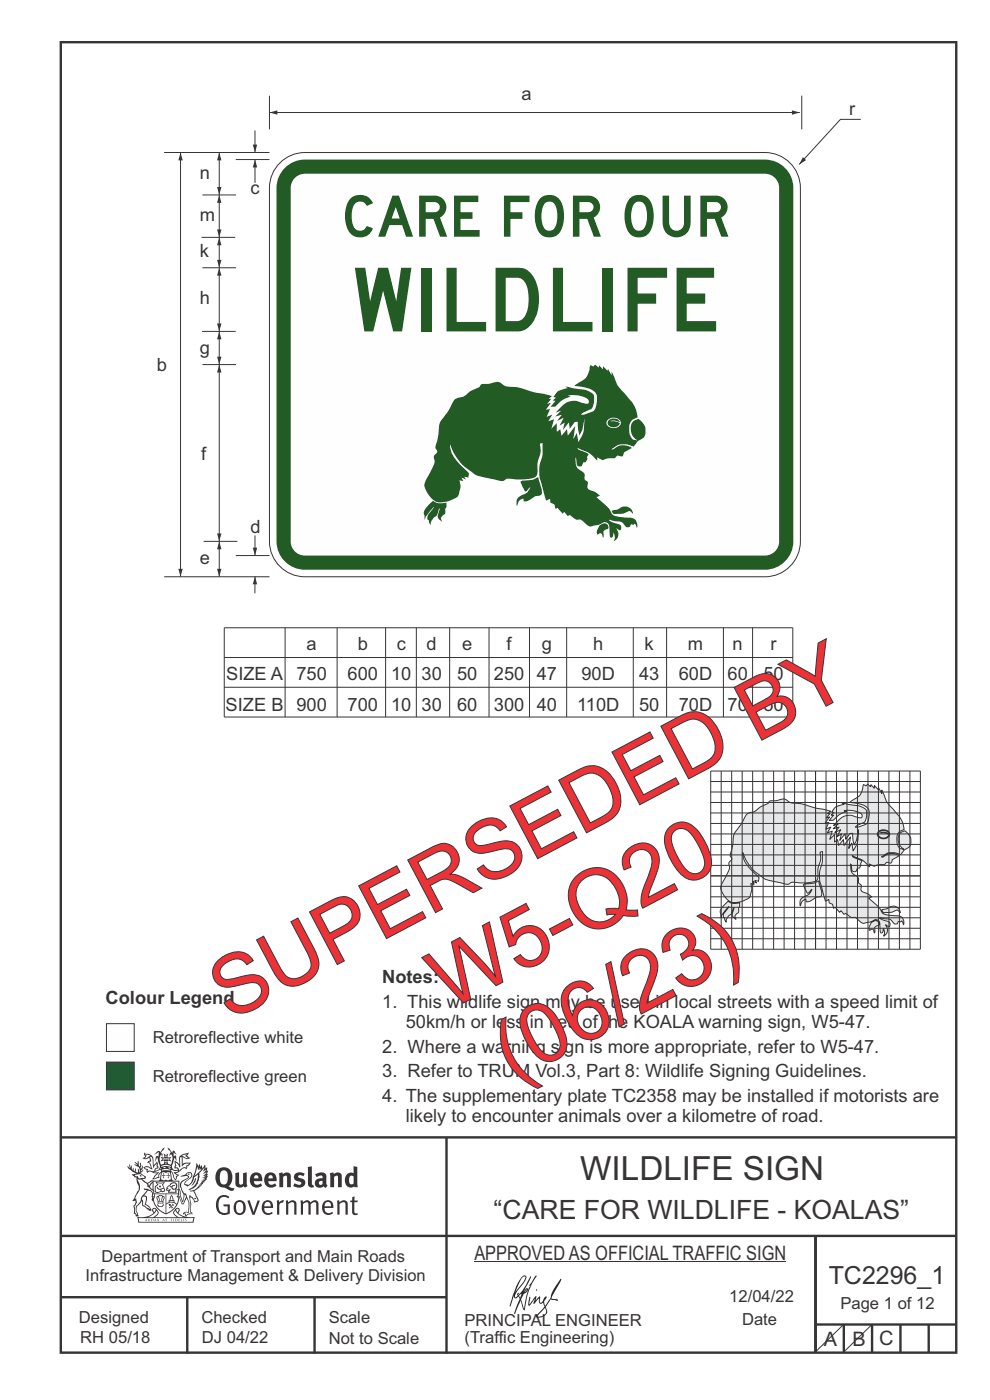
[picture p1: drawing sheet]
<svg xmlns="http://www.w3.org/2000/svg" width="210mm" height="297mm" viewBox="0 0 210 297" stroke-linecap="round" stroke-linejoin="round" font-family="sans-serif">
<g fill="none" stroke="#373435" stroke-width=".51">
<path d="M12.9 9h189.9v278h-189.9zM12.7 241.3h190M94.7 241.4v45.8M12.7 275.2h82M12.7 262.2h190.1M39.7 275.2v12M66.7 275.2v12M173 262.1v24.9M173 281h30M179 281v6M185 281v6M191 281v6"/>
<path d="M197 281v6"/>
</g>
<path d="M100.6 267.7h66.2" fill="none" stroke="#373435" stroke-width=".21"/>
<g fill="#373435">
<path d="M47 248.4a2.55 2.55 0 0 0 0 2.7l.3 .2a.81 .81 0 0 0 1-1v-.5a1.04 1.04 0 0 0-1.1-1.5zM46.3 248.1a1.82 1.82 0 0 1 2.1-.2 1.82 1.82 0 0 1 .9 1.8 2.29 2.29 0 0 1-.8 2l.7 .3h.5l-.2 .6a2.87 2.87 0 0 1-2-.7 2.12 2.12 0 0 1-1.7-3.1z" fill-rule="evenodd"/>
<path d="M49.9 248.9l.8-.2v2a.46 .46 0 0 0 .3 .6 .46 .46 0 0 0 .6-.3v-2.1l.7-.2v2.4l.2 .5-.5 .3-.3-.3a1.02 1.02 0 0 1-1.2 .3 1.02 1.02 0 0 1-.6-1.1z" fill-rule="evenodd"/>
<path d="M54 249.5l-.1 .5h.9a.49 .49 0 0 0-.2-.6 .49 .49 0 0 0-.6 .1zM53.4 249.1a1.34 1.34 0 0 1 1.6-.2 1.34 1.34 0 0 1 .6 1.5v.2h-1.7a.77 .77 0 0 0 .5 .8 .77 .77 0 0 0 .9-.4l.3 .5a1.59 1.59 0 0 1-2 .2 1.59 1.59 0 0 1-.5-2.1z" fill-rule="evenodd"/>
<path d="M57 249.5l-.1 .5h1a.49 .49 0 0 0-.2-.6 .49 .49 0 0 0-.7 .1zM56.4 249.1a1.34 1.34 0 0 1 1.6-.2 1.34 1.34 0 0 1 .7 1.5v.2h-1.8a.77 .77 0 0 0 .5 .8 .77 .77 0 0 0 .9-.4l.4 .5a1.59 1.59 0 0 1-2.1 .2 1.59 1.59 0 0 1-.5-2.1z" fill-rule="evenodd"/>
<path d="M59.2 248.9l.7-.2 .1 .4a.95 .95 0 0 1 1-.3 .95 .95 0 0 1 .7 .8v2.3h-.8v-2.3a.46 .46 0 0 0-.8 .1v2.2h-.8z" fill-rule="evenodd"/>
<path d="M62.6 249.1a1.75 1.75 0 0 1 2-.1l-.2 .5-.6-.2a.43 .43 0 0 0-.6 .3l.4 .3a1.04 1.04 0 0 1 1.2 1.1 1.04 1.04 0 0 1-1.4 1l-1.2-.4 .3-.6 1 .4 .4-.4a.88 .88 0 0 0-1-.5l-.4-.2-.1-.4z" fill-rule="evenodd"/>
<path d="M65.3 247.6l.8-.2 .1 3.8 .3 .2 .1 .4a.88 .88 0 0 1-1 0 .88 .88 0 0 1-.3-1z" fill-rule="evenodd"/>
<path d="M67.8 250.6a.43 .43 0 0 0-.1 .7 .43 .43 0 0 0 .7-.1v-.7zM66.8 249.1a1.7 1.7 0 0 1 2.4 .1v1.9l.3 .4-.4 .5-.5-.4a1.03 1.03 0 0 1-1.7-.1 1.03 1.03 0 0 1 .8-1.5h.7v-.4a.8 .8 0 0 0-1.2 .1z" fill-rule="evenodd"/>
<path d="M70 248.9l.7-.2 .1 .4a.95 .95 0 0 1 1-.3 .95 .95 0 0 1 .7 .8v2.3h-.8v-2.3a.46 .46 0 0 0-.8 .1v2.2h-.8z" fill-rule="evenodd"/>
<path d="M74.3 249.5a1.48 1.48 0 0 0 0 1.7h.5l.2-.1v-1.5l-.3-.2zM75 247.4l.8 .1 .1 4.4h-.7l-.1-.2a1.26 1.26 0 0 1-1.4 0 1.26 1.26 0 0 1-.5-1.3 1.29 1.29 0 0 1 .4-1.4 1.29 1.29 0 0 1 1.4-.1z" fill-rule="evenodd"/>
<path d="M46.4 253.9a1.72 1.72 0 0 1 2.3 0l-.3 .3a1.24 1.24 0 0 0-1.4-.2 1.24 1.24 0 0 0-.6 1.4 1.49 1.49 0 0 0 1.2 1.9l.7-.1v-1.3h-.8l-.1-.4h1.3v1.9a1.93 1.93 0 0 1-2.2 0 1.93 1.93 0 0 1-.7-2.2l.2-.8z" fill-rule="evenodd"/>
<path d="M50.4 255.1a1.65 1.65 0 0 0 .2 2.2 .99 .99 0 0 0 1-1.4 .78 .78 0 0 0-.4-.8 .78 .78 0 0 0-.8 0zM50 254.9a1.33 1.33 0 0 1 1.6-.1 1.33 1.33 0 0 1 .5 1.4 1.31 1.31 0 0 1-1.3 1.6 1.31 1.31 0 0 1-1.2-1.6v-.6z" fill-rule="evenodd"/>
<path d="M52.5 254.7l.4-.1 .9 2.6 .8-2.5h.5l-1.1 3h-.5z" fill-rule="evenodd"/>
<path d="M56.3 255.2l-.2 .7h1.3a.7 .7 0 0 0-.3-.8 .7 .7 0 0 0-.8 .1zM55.9 255a1.22 1.22 0 0 1 1.5-.2 1.22 1.22 0 0 1 .5 1.5h-1.8a.93 .93 0 0 0 .5 1 .93 .93 0 0 0 1.1-.2l.2 .3a1.43 1.43 0 0 1-1.8 .1 1.43 1.43 0 0 1-.6-1.7z" fill-rule="evenodd"/>
<path d="M58.7 254.7l.4-.1 .1 .5 .4-.4 .6-.1-.2 .5a.66 .66 0 0 0-.8 .7v1.9h-.4z" fill-rule="evenodd"/>
<path d="M60.6 254.7l.4-.1 .1 .5a.94 .94 0 0 1 1-.5 .94 .94 0 0 1 .8 .8v2.3h-.5l-.1-2.5a.81 .81 0 0 0-1.2 .3v2.2h-.4z" fill-rule="evenodd"/>
<path d="M63.7 254.7l.5-.1 .1 .5 .4-.3a.78 .78 0 0 1 1.1 .3 .9 .9 0 0 1 1-.5 .9 .9 0 0 1 .8 .8v2.3h-.5l-.1-2.5a.67 .67 0 0 0-1.1 .3v2.2h-.5v-2.4l-.4-.3-.7 .4v2.3h-.5z" fill-rule="evenodd"/>
<path d="M69 255.2l-.1 .7h1.3a.7 .7 0 0 0-.3-.8 .7 .7 0 0 0-.9 .1zM68.7 255a1.22 1.22 0 0 1 1.5-.2 1.22 1.22 0 0 1 .5 1.5h-1.8a.93 .93 0 0 0 .4 1 .93 .93 0 0 0 1.2-.2l.1 .3a1.44 1.44 0 0 1-1.7 .1 1.44 1.44 0 0 1-.6-1.7z" fill-rule="evenodd"/>
<path d="M71.4 254.7l.5-.1 .1 .5a.94 .94 0 0 1 1-.5 .94 .94 0 0 1 .8 .8v2.3h-.5l-.1-2.5a.81 .81 0 0 0-1.2 .3v2.2h-.4z" fill-rule="evenodd"/>
<path d="M74.7 253.9l.5-.1v.9h.7l-.1 .3h-.6v2.2l.1 .2h.5l.1 .3a.75 .75 0 0 1-1.2-.6v-2.1h-.4v-.3h.4z" fill-rule="evenodd"/>
<path d="M30.8 244.9l1.1 .3-.9 .5h-.4l.6-.5zM31.8 245.4h.2a2.44 2.44 0 0 1 .4 1.9l.1 .5 .7-1-.1 .6 .3 .3a.57 .57 0 0 0-.6 .7l-1-.1-.5 .2 .2-.5-.8-.3 .7-.1 .9 .5 .1-.1-.6-1.3-.2-.2h.5zM30.7 244.4l-.1 .5 .2 .4-.6 .4a1.04 1.04 0 0 0 1.4-.1l.2 .6-.3 .1-.2 .4a.94 .94 0 0 1 .8 1.1l-.2-.1a1.16 1.16 0 0 0-1.5-.1l.3 .4 .4 .2 .1 .5 .2 .1 .1-.2a.94 .94 0 0 1 1.1 .2l.8 .1-1.2 1.2a1.13 1.13 0 0 0 1.2-.2l.4-.1-.1-.4 .5-.8a.83 .83 0 0 0-.6 1.1l-.3-.1-.7 .4 1.1-1.4-.5 .1-.5-.1 1.3-.5-.1-.1-.9 .4v-.3l.2-.2 .3 .1 .1-.3-.2-.4v-.6l-.1-.4-.7 1v-.7a1.42 1.42 0 0 0-1.6-1.8z" fill-rule="evenodd"/>
<path d="M38.5 245.2l.5-.2 .7-.1-.6 .3 .8 .5h-.3zM38.3 245.5l.2-.1 .1 2a1.69 1.69 0 0 1 1.6-.6l-.8 .5 .1 .5a1.1 1.1 0 0 0-1.5 .6l-.1-.5-.2-.2h-.5l.3-.4-.3-.7a1.42 1.42 0 0 1 .8 1.1l.2-.1zM37.1 246.2l.1 1-.2 .3 .1 .4h.5l.1 .2a.96 .96 0 0 1-1.1-.1l-.1 .1a1.06 1.06 0 0 0 1.3 .2v.1a.72 .72 0 0 1-1 .2l.3 .5 .6 .2-.4 .2-.1 .6-.2-.3-.4-1.1-.4-.4 .4 .9a1.54 1.54 0 0 0 .7 1.2l.2-.3a.58 .58 0 0 1 .4-.8l.2-.1h-.3l-.5-.3 .9-.5a.93 .93 0 0 1 1.2-.5v.2l.2-.2 .1-.5a.99 .99 0 0 0 .7-.8l-1.3 .1-.3 .2-.1-1.4 .9 .4 .9-.3h-.4l-.5-.4 .4-.7-.6 .2a1.46 1.46 0 0 0-1.4 2.1v.4l-.2-.4z" fill-rule="evenodd"/>
<path d="M35.6 248.9l.2 .1-.1 .3 .4 .1h-.4v.6l-.1-.6h-.3l.3-.1z" fill-rule="evenodd"/>
<path d="M34.6 248.9l.2 .1v.3l.3 .1h-.3l-.1 .6v-.6h-.4l.4-.1z" fill-rule="evenodd"/>
<path d="M34.3 248.8a.57 .57 0 0 1 .9 .2 .57 .57 0 0 1 .9-.2l.2 1.4h-.2a.57 .57 0 0 1-.9 0 .69 .69 0 0 1-1.1 0zM34.2 248.1l-.3 2.1-.2 .4h3l-.2-.4-.3-2.1h-.2v.2l-.8-.1-.8 .1v-.2z" fill-rule="evenodd"/>
<path d="M34.2 252.4a.3 .3 0 0 0 .6 0 .3 .3 0 0 0-.6 0zM33.3 250.9l.3 .3-.3 .4a.79 .79 0 0 0 0 1.3l.8-.2-.1-.3a.55 .55 0 0 1-.7-.6l.1-.1 .2 .3 .3 .2 .8-.2-.4-.7 .4-.4-.7 .2zM33 250.7l1.1 .2 .9-.2-.4 .6 .4 1.2a.56 .56 0 0 1-.8 .3l-.2 .1a.73 .73 0 0 1-.9 .1 .73 .73 0 0 1-.3-1v-.4l.6-.4z" fill-rule="evenodd"/>
<path d="M35.6 251.8l.7-.4a.58 .58 0 0 1 1-.1 .58 .58 0 0 1-.4 .9l-.3-.3a.43 .43 0 0 1 .6-.4 .57 .57 0 0 0-.8 .2l-.2-.1-.3 .1 .4 .2a.55 .55 0 0 0 .9 .4v.5h-1.3l.3-.4-.1-.1-.6 .1 .2-.3-.2-.1zM35.4 251.8l-.1 .2a.39 .39 0 0 0 .2 .6h.3l-.2 .4h1.9l-.1-.8a.86 .86 0 0 0-.1-1.3 .86 .86 0 0 0-1.3 .4z" fill-rule="evenodd"/>
<path d="M36 254.8h.8v.2h-.8zM36.4 253.8l.2 .8h-.4zM36.4 253.5l-.3 .5-.1 .6h-.2v.4l-.7 .4 .2 .1a1.48 1.48 0 0 1 2.1 .2l.2-.1-.6-.5v-.5h-.2l-.1-.6z" fill-rule="evenodd"/>
<path d="M35.8 255.4l.4 .1 .1 .3 .3-.2-.2-.2a.38 .38 0 0 1 .5 .5l-.2-.2-.3 .2 .3 .2-.3 .3-.1-.4-.4 .4-.1-.2 .4-.3-.1-.1-.2 .1z" fill-rule="evenodd"/>
<path d="M34.5 254h.2v.2l-.2 .6h-.2zM33.6 255.3h.9v.2a.55 .55 0 0 1-.8 .4v-.2l-.2-.1zM33.4 254h.2l.2 .8h-.2zM33.6 255l.8-.1 .1 .2h-.8zM33.8 253.7h.5l-.2 1.1h-.1zM33.3 253.8l-.1 .3 .3 1.1a.48 .48 0 0 0-.1 .6 .48 .48 0 0 0 .5 .2h.5a.49 .49 0 0 0 .2-.8l.3-1.1-.1-.3a1.42 1.42 0 0 0-1.5 0z" fill-rule="evenodd"/>
<path d="M33.7 251.5l.4 .1 .1 .3h-.3z" fill-rule="evenodd"/>
<path d="M41.3 250.1l.3-.2-.2 .8-.6 .8h-.2l.5-.7z" fill-rule="evenodd"/>
<path d="M39.7 249l.3-.2 .5 .2a.88 .88 0 0 1-.6 1.1 1.22 1.22 0 0 0-.8 1.3l.5 .2a.72 .72 0 0 0 .9-.4l.5-.8 .2-.6 .8-.6v.2a2.85 2.85 0 0 1-2 2.9l.1 .1a2.13 2.13 0 0 0 1.9-1.5v-.3a2.01 2.01 0 0 0 .3-1.7l1.1-1.3-.4 1 .7-.5-.7 1 .8-.4-.8 .8 .7-.2-.9 .6 .8-.1-.8 .4h.7l-.8 .3 .3 .2h-.4l.2 .3h-.4l.2 .3h-.4l.1 .2h-.1a2.16 2.16 0 0 1-2 1.1l.1 .2 .4-.1a.76 .76 0 0 1 .7 .8l.5 1.2-.6 .2a1.45 1.45 0 0 0-1.1-1.3l.2 1.8-.1 1.8 .4 .3a1.07 1.07 0 0 0-1.2 .4v-.3l-.5-.2a.87 .87 0 0 1 1.1-.1v-.7a4.4 4.4 0 0 0-.6-3.1l-.1-.3h-.2a2.16 2.16 0 0 1-.7-2.2l.3-.4 1.2-.7a.55 .55 0 0 0-.4-.8zM37.8 252.4a.76 .76 0 0 1 .3 1.1l.6 1.6 .4-1.7 .2 .1a.61 .61 0 0 1-.1 .9l-.3 .8-.2 .1-.7-1.6-.3 .1a1.18 1.18 0 0 0 .1-1.4zM41.8 247.5l.2 .7 .3-.5v.6l.4-.5a1.9 1.9 0 0 1-1.2 1.4l-.3 .3zM38.2 249.6l1.4-.2 .2 .2v.3l-.5 .2a1.26 1.26 0 0 0-.9 1.9l.2 .7a1.84 1.84 0 0 1 .1 2.1l-.4-1.4a.96 .96 0 0 0-.4-1.2l-.4 .2a.78 .78 0 0 1 0 1.3l.1 .3h.4l.4 1.1a.38 .38 0 0 0 .2 .4 .38 .38 0 0 0 .4-.1l.6-1.2a2.94 2.94 0 0 1 .4 2.5l-.1 .4h-.8l-.3 .4v.2l.4-.1 .1 .4 .2 .1a1.02 1.02 0 0 1 1.3-.5v-.4l-.3-.1 .1-1.8-.3-1.3h.1a1.14 1.14 0 0 1 .8 1 .63 .63 0 0 0 .8-.2 .63 .63 0 0 0-.2-.9l-.6-1.2 .9-.6 .2-.4h.3l-.1-.2h.4l-.1-.3h.3l-.1-.3 .5-.1-.2-.2 .6-.4v-.2h-.2l.4-.5h-.3l.3-.5-.4 .1 .4-.5v-.3l-.3 .2 .2-.7-.1-.2-.4 .3v-.8l-.6 .8-.2-.8-.2 .5-.3-.7-.1 .6-.5-.8-.1 1.4-.6 1.8a1.81 1.81 0 0 1-1 1.5l-.6-.2a1.75 1.75 0 0 1 1.1-1.2 .75 .75 0 0 0 .1-1.3 .75 .75 0 0 0-1.2 .4z" fill-rule="evenodd"/>
<path d="M41.2 254.1h.3l.2 .2-.4 .1z" fill-rule="evenodd"/>
<path d="M29.4 258.4h11.6l-.1 .8h-11.4zM31.3 258.2l.5-.1a2.48 2.48 0 0 0 1.4-1.3l.3 .5-.5 .6-.5 .3zM32.5 256.6l.3-.2 .2 .1-.3 .7zM37.2 256.8a2.65 2.65 0 0 0 1.8 1.4h-1.1l-.5-.3-.5-.6zM37.4 256.5l.2-.1 .3 .2-.3 .6zM29.2 258.2l.1 1.2h11.8l.2-1.1-.2-.1a4.1 4.1 0 0 1-3.3-.9l.3-.4-.1-.6a1.06 1.06 0 0 0-1.3 1l.2 .4 .6 .5h-4.7l.3-.1a.84 .84 0 0 0 .6-.8 .84 .84 0 0 0-.5-.8l-.3-.2h-.5l-.1 .6 .3 .4a4.2 4.2 0 0 1-3.4 .9z" fill-rule="evenodd"/>
<path d="M31 258.7l.1 .2h-.2zM31 258.5l-.3 .6 .4-.2 .2 .2z" fill-rule="evenodd"/>
<path d="M31.3 258.6h.3v.4a.25 .25 0 0 0 .2-.1 .25 .25 0 0 0-.1-.3h.1a.29 .29 0 0 1 0 .4 .29 .29 0 0 1-.4 0 .29 .29 0 0 1 0-.4z" fill-rule="evenodd"/>
<path d="M32.2 258.6a.22 .22 0 0 1 .3 .2 .22 .22 0 0 1-.3 .2zM32 258.6l.1 .4a.33 .33 0 0 0 .4 0 .33 .33 0 0 0 0-.4 .33 .33 0 0 0-.5 0z" fill-rule="evenodd"/>
<path d="M32.9 258.7l.1 .2h-.2zM32.9 258.5l-.2 .6 .3-.2 .2 .2z" fill-rule="evenodd"/>
<path d="M33.3 258.6h.2l.1 .1 .2-.1-.2 .2 .2 .3-.3-.3-.1 .3h-.1l.2-.3z" fill-rule="evenodd"/>
<path d="M34.7 258.7l.1 .2h-.2zM34.7 258.5l-.3 .6 .4-.2 .2 .2z" fill-rule="evenodd"/>
<path d="M35 258.5h.5l-.2 .1v.5h-.2l.1-.5z" fill-rule="evenodd"/>
<path d="M36.2 258.6l.3-.1-.1 .1v.2h.1h-.1v.3h-.2z" fill-rule="evenodd"/>
<path d="M36.7 258.6h.2v.5h-.2z" fill-rule="evenodd"/>
<path d="M37.3 258.6a.22 .22 0 0 1 .3 .2 .22 .22 0 0 1-.3 .2zM37.1 258.6v.4a.33 .33 0 0 0 .5 0 .33 .33 0 0 0 0-.4 .33 .33 0 0 0-.5 0z" fill-rule="evenodd"/>
<path d="M37.8 258.6l.4-.1-.2 .1v.2h.1h-.1v.2l.2 .1h-.4z" fill-rule="evenodd"/>
<path d="M38.4 258.6h.2l-.1 .4 .2 .1h-.3z" fill-rule="evenodd"/>
<path d="M38.9 258.6h.2v.5h-.2z" fill-rule="evenodd"/>
<path d="M39.3 258.6h.2h-.1l.2 .3-.2 .2-.1-.1v-.1l.2 .1z" fill-rule="evenodd"/>
<path d="M34.2 247.4a1.51 1.51 0 0 1 2 .2 2.67 2.67 0 0 0-2.1 0zM35.7 247.6l.4 .1 .1 .3-.4-.1zM34.6 247.6h.5l.1 .2h-.4zM34 247.8l.3 .2h-.3zM34.9 246.9l.3-.2 .3 .2zM34.9 245.6l.2 .1v.3h-.2zM35 245.1l.2 .2 .2-.2-.1 .3h-.2zM35.1 246.3h.2l.1 .4-.2-.2-.2 .2zM35.3 245.7l.2-.1v.4h-.2zM34.4 245.7h.3l.1 .3-.4 .1 .2-.2zM35.7 245.7h.3l-.2 .2 .2 .2-.4-.1zM32.7 244.9l1-.5-.1 1-.2-.2-.3 .2-.3 1.1 .5-1 .3 .9a1.84 1.84 0 0 1 .2 1.7l.4 .1a2.48 2.48 0 0 1 2.2 0l.2-.2-.2-.7 .7-1.8 .4 .7-.2-1-.2-.1-.2 .3v-.9l.6 .4-.6-.8-.3 .1-.1 .4-.5-.9-.5-.3 .2 .5 .6 .5-.5 .8 .4-.4a2.06 2.06 0 0 1 0 2.3l-.5-.2-.2-.6 .1-.1 .8 .2-.4-.5 .4-.5-.7 .2-.2-.2 .2-.7-.5 .4-.5-.4 .2 .7-.2 .2-.7-.2 .4 .5-.4 .5 .8-.2 .1 .1-.2 .6-.5 .2a2.02 2.02 0 0 1 0-2.2l.3 .5-.1-.7-.3-.1 .8-1.2-.4 .3-.5 .8-.2-.3a.8 .8 0 0 0-.8 .5z" fill-rule="evenodd"/>
<path d="M29.2 250.1l.3 .1a.61 .61 0 0 1 .8 .4l.3 .2a.8 .8 0 0 1 .6 1l.4 .1 .5 .5a1 1 0 0 1 .5 1.1l-.1 .7v-.5h-.1a.96 .96 0 0 0-.8-1.3l-.2-.2h-.7l-.1-.1-.1 .1 .1 .3h.6l-1.2 1.3-.2 1-.4 .6a1.33 1.33 0 0 0-.5 1.8l.2 .5a1.26 1.26 0 0 1-.5-1.5l-.1-.3a1.56 1.56 0 0 0 .4-1.7l-.3 .2 .2-.5a3.2 3.2 0 0 0 .7-3zM30.4 253.9h.4a2.06 2.06 0 0 1-.1 1.6l.7 .5 .4 .4-.6-.1-.8-.6-.1-.9a.51 .51 0 0 1 .1-.9zM28.6 249.3a1.52 1.52 0 0 1 2.1 .5l-1.1 .2-.2-.1-.1-.4h-.5zM27.5 247v.8l-.3-.4h-.1a3.1 3.1 0 0 0 1.9 1.6l-1 .1 .5 .6 .5 .1 .1 1.1a1.84 1.84 0 0 1-.3 2.5l-.4 .9-.3 .4 .2 .1 .4-.1 .1 .4-.2 .5-.3 .2 .1 1.7h.2l.3 .5 .1 .1 .4-.1-.1-.5a1.3 1.3 0 0 1-.1-1.7l.9-1 .1 1.1 .6 .2 .5 .5 .1-.1 .2 .3h.5a1.85 1.85 0 0 0-1.2-1.4l.1-.3a1.39 1.39 0 0 0 0-1.4l-.5-.1 .5-.5a.66 .66 0 0 1 .9-.4 .66 .66 0 0 1 .3 .9l-.1 .4 .2-.1v.2l-.1 .3 .2 .5 .1-.3a2.24 2.24 0 0 0 .1-2.2 .73 .73 0 0 1-.7-.7 .73 .73 0 0 1 .6-.7v-.2a.94 .94 0 0 0-.9 .8 .48 .48 0 0 1-.1-.6 .48 .48 0 0 1 .5-.2l.5-.3a.51 .51 0 0 0-.8 .2l-.5 .2-1-.8h.6l.2-.5-1.2-.7 .5-.5v-.3l-.5 .4 .1-.2a.69 .69 0 0 0 .2-1v.4l-.2 .3v-1.1l-.3-.2 .1 .6-.1 .2-.4-1.3v.7l-.6-.4 .5 .7-.6-.2 .3 .3a1 1 0 0 1 .7 1.4l-.2-.8v.9l-.5-.2v-.8l-.2 .7-.2-.1-.1-.6-.2 .4-.2-.2 .1-.7-.2 .5z" fill-rule="evenodd"/>
<path d="M29.6 249.4l.2-.1 .3 .2z" fill-rule="evenodd"/>
<path d="M32.4 250.5h5.6v2l-.2-.1v-1.7h-5.2v2.5h5.2v-.8l.1 .2-.1 1.1v-.3h-2.5v4a4.1 4.1 0 0 0 2.6-3.6l.1-.1a4 4 0 0 1-2.8 3.9 4.2 4.2 0 0 1-2.8-4.7l.1 1.2 .1-.1a3.8 3.8 0 0 0 2.5 3.4v-4h-2.5l-.2-.9z" fill-rule="evenodd"/>
<circle cx="40" cy="249.1" r=".17"/>
</g>
<g fill="#252726">
<path d="M111.6 273.7l.2-.2-.5 .7zM110.4 274.5l.3 .1-.3 .7-.3-.4zM110.9 270.9l.5-.1a9.3 9.3 0 0 1-2 3.2l-.1 .2 1-2.5zM110.6 271a14.7 14.7 0 0 0-2.2 4.9l-.3 1.2 .1 .1 .8-2.4a.42 .42 0 0 0 .2 .7 .42 .42 0 0 0 .6-.3l.2-.2 .2 .6-1.1 3.1h.2l1.1-2.8 .6 1.9 .2 .2 .2-.5a13.5 13.5 0 0 1 2-6.2l.5-.5-.2-.2-1.6 2.1 .4-.1a14.9 14.9 0 0 0-1.3 5.1l-.4-1.2a1.39 1.39 0 0 1 .2-1.8l.1-.2a.92 .92 0 0 0 .8-1.2 .75 .75 0 0 0-.7 .7l-.2 .2 1.6-3.4h-.1l-.4 .7a10.5 10.5 0 0 1-2.2 3.2l.2-.4a.32 .32 0 0 0-.4 .2 .32 .32 0 0 0 .1 .4l-.5 .4a3.2 3.2 0 0 1 1.1-2.3l.5-.6a2.49 2.49 0 0 0 .7-1.6l-.3-.2z" fill-rule="evenodd"/>
<path d="M115.6 277.5a1.15 1.15 0 0 1 .1 1.3 1.15 1.15 0 0 1-1.2 .5h-.5zM112.3 275.1l-.3 1.7 .3 .2 1.2-1.5-.3 1.1 1.1-1.2a.94 .94 0 0 0 .4 1.2l.5-.3 .3 .9-1.2 1.3a.98 .98 0 0 0-.5 1 1.9 1.9 0 0 0 2.3-1.3l-.1-.3a1.02 1.02 0 0 1 .3-1.4l.5-.9 1.5 .3-.2-.5v.3l-1.1-.2v-.2l2-3.6 .1-.3-.1-.1-1.8 2.7a6.6 6.6 0 0 1-1.5 3l-.2-.2a1.01 1.01 0 0 1 .4-1.4l.1-.2-.3-.2-.3 .5-.2 .5-.5 .4-.2-.4 .1-.9-.2-.1-.8 .9 .2-.9h-.1l-1.4 1.7 .2-1.4v-.1z" fill-rule="evenodd"/>
<path d="M113.7 273.5l.3 .3h-.3z" fill-rule="evenodd"/>
</g>
<path d="M22.6 217.2h5.9v5.9h-5.9z" fill-rule="evenodd" fill="#fefefe" stroke="#373435" stroke-width=".21"/>
<path d="M22.6 225.3h5.9v5.9h-5.9z" fill-rule="evenodd" fill="#215b33" stroke="#373435" stroke-width=".21"/>
<g fill="none" stroke="#373435" stroke-width=".21">
<path d="M47.6 133.2h120.6v18.9h-120.6zM47.6 139.5h120.6M60.5 133.2v18.9M71.5 133.2v18.9M81.8 133.2v18.9M88.3 133.2v18.9M95.4 133.2v18.9M103.7 133.2v18.9M112.3 133.2v18.9M120.2 133.2v18.9M134.3 133.2v18.9M141.4 133.2v18.9"/>
<path d="M153.5 133.2v18.9M159.6 133.2v18.9M47.6 145.8h120.6"/>
</g>
<path d="M186.5 176.5l.6-.3 .8 .1 .5 .2 .1 .4-1-.4-.7 .1 1.2 .2 .5 .2v.2l-.6 .5h-1l-.6-.5zM186.4 176.4l-.3 .4v.4l.3 .4 .5 .3 1.1-.1 .7-.6-.1-.6-.6-.5h-.9zM158.4 172.8l.6-.4 1.1-.3 1.5-1.1a2.05 2.05 0 0 0 1.5-.7 .61 .61 0 0 1 .8-.4l2.5-.4 1.4 .8 2.2 .2 2.9 .9 3.3 .7-.7 .5h.5l-.8 .9 .8-.2-1 1.3 .8-.1-.6 1.4 1-.4-.7 1.2 1-.4-.5 1.8 1-1v1.5l.7-.5 .2 1.2 1-1.2 .1 1.2 1.4-1.7-.4 2.4 .7-1.2 .3 1.7 .9-1.9 .2-2.6-.4 2.3-.5 1-.3-2.5h-.6l-.9 1.2-.2-1.1-1.1 1.4 .4-1.4-1 .6 .8-1.5-1.2 .6 .9-1.1-1.3 .3 1.1-1.1-1 .4 1.4-1.4 .9-.6 1.3-.1 2.2 .5 .2-.2v-.5l-.4-.4-1.1-.3-2-.2-.3 .1 .6 .2-1.6 .6-1.2 1.2h-.9l.9-1.1h-.5l.6-.5-.5-.1 .9-1.2 1.8-.5-.5-.2 3.8 .6 1.3 .8 .1 1.7-.5 .9-1.4 .7-.4 .4h.6l1.6-.6 .4-.6 .2-1 .1-1.1-.2-.6-1.2-.9-2.7-.5 2.1-1.5 .6-1.3 .2-1 .5 .3 .4-.4 .6 .6v-.4l.7 .7 .1-.6 .8 .9 .1-.3 .6 1.1v-.7l1.1 2.5 2.6 3 .6 1.1 .5 1.8-.9 .4-.4 .4a2.55 2.55 0 0 0 .6 3.3h.6l-.9-.9-.3-1.3 .2-.8 .5-.6a.87 .87 0 0 1 1.4 .4l.6 .9-.1 1.5-.3 .4-1 .6-.7 1-1.3-.4h-1.2l-.5 .2-1.1 .7h.3l1.4-.7 1.1 .1 .9 .3-1.4 .9-.3 .7-.9-.2-.5 .5-1.3 .1-.9 .3-1-.5v.6l-1.4-1.4-2.2-1 .3 .4 1.3 .5a.36 .36 0 0 1 .4 .3 .36 .36 0 0 1-.2 .4v.5l-.3 .6h-.4l-.3 .7h-.3l-.6-.2-.1-1.2-.2-.2 .3 1.7 1.3 1.2 .1 1.1 .6 .5v1.1l1.4 .7 .8 .7-.6 .2 2.2 2 .8 1.3 .9 .3 2.8 .3 .4 .3 .3 .5v1l-.2-.5a.33 .33 0 0 0-.6-.1l-.1-.1a.32 .32 0 0 0-.3 .1 .32 .32 0 0 0-.1 .3l-.6 .1-1.1-1-1.1-.1-.9-.3-.2 .2 1.9 .7 .4 .4-.2 .7-.7-.4 .3 .8v.5l-.2 .6-.6 .5 .2-.7-.1-.7-.1-.3-.2 .9h-.4l-.2-2-.4-.6a1.1 1.1 0 0 0-1.3 .3l-1.9 .4-1.5-1.2-.8-.1-.9-.5a.49 .49 0 0 0-.8-.1l-.6-.8-.3 .4-.9-1.1-.4 .2-.1-.4a.89 .89 0 0 0-.8-.8l-.1-.7-.7 .4-1.2-4.3v-1.9l.5-2.1v-2.3l-.5 .2 .2 1.5-.6 1.9v1.8l-.2 .7-.7 .4-1.3 .2-3.3-.1-.8 .4-4-.8-1.2-.5-1.9-1.4-.6-.7-1.3-1.8-.7-1.6 .2 1.3 .4 .9 .9 1.2 1.4 1.4a.88 .88 0 0 1 .5 1.3l-.8-.1 .4 .5-.9-.3 .4 .6-.7-.1 .2 1.2-.5 1.6-.5 .4-1.5 .6-1.4 .2-.9-.3-1-1.1-.8-1.5 .2-1 1.6-3.1-.1-1.5 .6-.7-.3-.9 .5-2.1 .3-2.3 1.5-2.2zM187 193l1.1-.2 .9-.5 .7-.1 1 .6 .3 .8-.7-.5-1.1 .4-1.8 .1zM184.9 195.7l1-.4 .4 .2 .2 .5-.1 .3-.9 .5v1.1l-.2-.6-.4-.2a.32 .32 0 0 1-.5 .2 .32 .32 0 0 1-.1-.5zM170.4 187.7l.9 1.8 .2-.1 .7-.7-.5 1-1.9 1.1-.1 .5 .1 .9 .3-.9 .5-.4 .3-.1 .1 .5h.5l1.6-.9 .8-.2 .3-.2 .1-.9-.5-1.6a.32 .32 0 0 0-.1-.4 .32 .32 0 0 0-.3-.1l-.8 .4-1.8 .1zM153.6 192l-.8 1.2 .2 1.5 .2-.7 1.4-1.7-1.1 1.7a.48 .48 0 0 0 .2 .8l.3 .8 .2-.7 .3-.6 .6-.4 .6-1.3-.4 1.5 .2 .4 .6 .5-.2-.7 .8-.8 .2-2-1.3 .2-.8-.3a.45 .45 0 0 0-.7 .2z" fill-rule="evenodd" fill="#e6e7e8" stroke="#373435" stroke-width=".21"/>
<g fill="none" stroke="#373435" stroke-width=".21">
<path d="M57.2 20.3v7.1M57.2 23.9h112.5M170.1 20.3v7.1M150.8 179.1h44.4M150.8 176.9h44.4M150.8 174.7h44.4M150.8 172.5h44.4M150.8 170.2h44.4M150.8 168h44.4M150.8 165.8h44.4M153 163.6v37.8M155.2 163.6v37.8"/>
<path d="M157.4 163.6v37.8M159.7 163.6v37.8M161.9 163.6v37.8M164.1 163.6v37.8M166.3 163.6v37.8M168.5 163.6v37.8M170.8 163.6v37.8M173 163.6h-22.2v22.2M173 163.6v22.2M173 163.6h22.2v22.2M175.2 163.6v37.8M177.4 163.6v37.8"/>
<path d="M179.7 163.6v37.8M181.9 163.6v37.8M184.1 163.6v37.8M186.3 163.6v37.8M188.6 163.6v37.8M190.8 163.6v37.8M193 163.6v37.8M150.8 199.1h44.4M150.8 196.9h44.4M150.8 194.7h44.4M150.8 192.5h44.4M150.8 190.3h44.4"/>
<path d="M150.8 188h44.4M150.8 185.8v15.6h22.2M150.8 185.8h22.2M150.8 183.6h44.4M150.8 181.4h44.4M173 185.8v15.6M173 185.8h22.2M195.2 185.8v15.6h-22.2"/>
</g>
<g fill="#373435">
<path d="M57.2 23.9l1.6-.5v.9z"/>
<path d="M168 23.4l1.6 .5-1.6 .4z"/>
</g>
<path d="M182.6 25.3h-4.3l-8.8 9.6" fill="none" stroke="#373435" stroke-width=".21"/>
<path d="M170.3 33.3l.7 .7-1.5 .9z" fill="#373435"/>
<path d="M34.8 32.4h22.4M38.3 32.3v90M50 33.8h7.2M42.8 50.4h7.1M42.9 41.4h7.2M42.9 56.8h7.2M42.9 70.3h7.1M42.9 77.3h7.2M43.2 114.8h7.1M34.8 122.4h22.4" fill="none" stroke="#373435" stroke-width=".21"/>
<g fill="#373435">
<path d="M38.3 32.4l.5 1.6h-1z"/>
<path d="M37.8 120.7h1l-.5 1.6z"/>
</g>
<path d="M46.5 32.4v9" fill="none" stroke="#373435" stroke-width=".21"/>
<g fill="#373435">
<path d="M46.5 32.4l.5 1.6h-1z"/>
<path d="M46 39.7h1l-.5 1.6z"/>
</g>
<path d="M46.5 41.4v9" fill="none" stroke="#373435" stroke-width=".21"/>
<g fill="#373435">
<path d="M46.5 41.4l.5 1.6h-1z"/>
<path d="M46 48.7h1l-.5 1.6z"/>
</g>
<path d="M46.5 50.4v6.4" fill="none" stroke="#373435" stroke-width=".21"/>
<g fill="#373435">
<path d="M46.5 50.4l.5 1.6h-1z"/>
<path d="M46 55.1h1l-.5 1.7z"/>
</g>
<path d="M46.5 56.8v13.5" fill="none" stroke="#373435" stroke-width=".21"/>
<g fill="#373435">
<path d="M46.5 56.8l.5 1.7h-1z"/>
<path d="M46 68.6h1l-.5 1.7z"/>
</g>
<path d="M46.5 77.3v37.5" fill="none" stroke="#373435" stroke-width=".21"/>
<g fill="#373435">
<path d="M46 113.2h1l-.5 1.6z"/>
<path d="M46.5 77.4l.5 1.6h-1z"/>
</g>
<path d="M46.5 114.8v7.5" fill="none" stroke="#373435" stroke-width=".21"/>
<g fill="#373435">
<path d="M46 120.7h1l-.5 1.6z"/>
<path d="M46.5 114.9l.5 1.6h-1z"/>
</g>
<path d="M46.5 70.3v7" fill="none" stroke="#373435" stroke-width=".21"/>
<g fill="#373435">
<path d="M46 75.7h1l-.5 1.6z"/>
<path d="M46.5 70.3l.5 1.7h-1z"/>
</g>
<path d="M54.1 27.7v4.7" fill="none" stroke="#373435" stroke-width=".21"/>
<path d="M53.6 30.7h1l-.5 1.6z" fill="#373435"/>
<path d="M54.1 33.8v5" fill="none" stroke="#373435" stroke-width=".21"/>
<path d="M54.1 33.9l.5 1.6h-1z" fill="#373435"/>
<path d="M50 117.9h7.2M54.1 113.6v4.3" fill="none" stroke="#373435" stroke-width=".21"/>
<path d="M53.6 116.2h1l-.5 1.6z" fill="#373435"/>
<path d="M54.1 122.3v3.6" fill="none" stroke="#373435" stroke-width=".21"/>
<path d="M54.1 122.3l.4 1.7h-.9z" fill="#373435"/>
<path d="M59 34.9a7.5 7.5 0 0 1 5.7-2.5h97.6a7.5 7.5 0 0 1 7.5 7.5v75a7.5 7.5 0 0 1-7.5 7.5h-97.6a7.5 7.5 0 0 1-7.5-7.5v-75a7.5 7.5 0 0 1 1.8-5z" fill="none" stroke="#373435" stroke-width=".21"/>
<path d="M60.4 35.6a6 6 0 0 1 4.3-1.7h97.6a6 6 0 0 1 6 6v75a6 6 0 0 1-6 6h-97.6a6 6 0 0 1-6-6v-75a6 6 0 0 1 1.7-4.3z" fill-rule="evenodd" fill="#225b24"/>
<path d="M62.3 38a3 3 0 0 1 2.4-1.1h97.6a3 3 0 0 1 3 3v75a3 3 0 0 1-3 3h-97.6a3 3 0 0 1-3-3v-75v-.7z" fill-rule="evenodd" fill="#fefefe"/>
<path d="M129.1 89.2l.7-.4 1 .1 .5 .3 .2 .4-1.2-.4-.9 .1 1.4 .2 .7 .3-.1 .1-.2 .4-.5 .3h-1.1l-.7-.7v-.3zM128.9 89l-.2 .5v.5l.3 .4 .6 .3h1.2l.5-.3 .3-.4-.1-.8-.7-.5-1-.1zM96.4 84.8l.8-.4 1-.2 .6-.4a8.3 8.3 0 0 1 2.9-1.7l.1-.1a.75 .75 0 0 1 1-.6l2.9-.4 1.7 1 2.6 .2 3.3 1 3.8 .8-.7 .6h.5l-.9 1.1 .9-.3-1.1 1.5 .9-.1-.8 1.7 1.3-.5-.9 1.4 1.2-.4-.6 2 1.2-1.2v1.8l.7-.6 .3 1.5 1.2-1.5 .1 1.5 1.6-2.1-.4 2.8 .8-1.3 .3 1.9 1.1-2.2 .2-3-.5 2.6-.6 1.2-.2-1.1-.1-1.8h-.7l-1 1.5-.2-1.4-1.3 1.6 .4-1.6-1.1 .7 .9-1.7-1.4 .7 1-1.3-1.4 .4 1.2-1.3-1.1 .4 1.6-1.6 1-.6 1.6-.3 2.4 .7 .4-.2-.1-.6-.5-.5-1.2-.4-2.3-.1-.4 .1 .7 .1-1.8 .8-1.5 1.4h-1l1-1.3h-.6l.7-.7-.5-.1 1.1-1.3 2-.6-.6-.3 4.1 .7 1.1 .4 .8 .7 .1 1.7-.6 1.3-1.6 .7-.6 .5 1-.2a3.1 3.1 0 0 0 1.9-.8l.3-.8 .3-1.4-.1-.9-.3-.6-1.3-.8-3.1-.6 2.4-1.8 .7-1.5 .3-1.2 .5 .4 .5-.5 .7 .7 .1-.5 .8 .9v-.7l.9 1 .2-.4 .7 1.4v-.9l1.3 2.9 3.2 3.8 .7 1.3 .4 1.7-1 .4-.4 .4a2.99 2.99 0 0 0 .5 4l.6 .2 .2-.1-.6-.4-.5-.8-.3-.8v-.9l.4-.9 .8-.6a.57 .57 0 0 1 1 .3l.5 .7a2.95 2.95 0 0 1 .2 2.5l-.4 .5-1 .6-.9 1.1-1.4-.4h-1.4l-.6 .2-1.3 .8h.5a3.1 3.1 0 0 1 3.8-.2l-1.6 .9-.4 .8-1-.2-.6 .6h-1.5l-1 .4-1.2-.6v.7l-.6-.6a5.6 5.6 0 0 0-3-1.8l-.7-.3 .4 .4 1.6 .6a.42 .42 0 0 1 .4 .3 .42 .42 0 0 1-.2 .5v.6l-.4 .7h-.5l-.3 .8-.3 .1-.7-.4-.2-1.3-.2-.3 .3 2.1 1.6 1.3 .1 1.3 .7 .6v1.3l.4 .4 1.2 .4 1 .8-.8 .3 2.6 2.3 .9 1.4 1.1 .4 3.3 .4 .4 .3 .3 .6v1.2l-.2-.6a.33 .33 0 0 0-.2-.3 .33 .33 0 0 0-.4 .1h-.1a.39 .39 0 0 0-.4 0 .39 .39 0 0 0-.2 .4l-.7 .1-1.2-1.1-1.3-.2-1-.3-.2 .2 .9 .5 1.3 .4 .4 .4-.2 .8-.9-.5 .4 1v.6l-.2 .6-.7 .6 .2-.8-.1-.7-.2-.4-.2 1-.2 .2-.3-.2-.1-2.2-.4-.7a1.3 1.3 0 0 0-1.7 .2l-2.1 .5-1.9-1.4h-.9l-.9-.7a.57 .57 0 0 0-1-.1l-.7-.9-.4 .4-1-1.3-.4 .3-.2-.5a1.03 1.03 0 0 0-.9-.9l-.1-.8-.8 .4-1.5-5v-2.2l.7-2.4v-2.6l-.6 .1 .2 1.8-.7 2.3v2.4l-.5 .6-1.1 .3-1.4 .2-3.4-.1-1.1 .5-4.5-1a4.9 4.9 0 0 1-2.6-1.5l-1.2-.9-1-1.2-1-1.5-.8-1.8 .2 1.3 .5 1.1 1.1 1.5 2.2 2.3v.9l-1-.2 .5 .6-1-.4 .4 .8-.9-.2 .3 1.4-.5 1.9-.4 .3-1.4 .7-1.6 .4-1.1-.1-1-.6-.8-1-.7-1.2-.2-.9 2.1-4.4 .1-.5-.2-1.2 .8-.9-.4-.9 .6-2.5 .2-2.1a9.8 9.8 0 0 1 1.9-3.2zM129.7 108.4l1.3-.3 1-.6h.8l1.1 .6 .4 .9-.7-.6-.6 .2a5.2 5.2 0 0 1-2.9 .3zM127.2 111.5l.7-.4h.5l.4 .2 .3 .6-.2 .3-.9 .5-.1 1.4-.2-.8-.5-.2a.33 .33 0 0 1-.5 .3 .33 .33 0 0 1-.1-.5zM110.4 102.2l1 2h.3l.8-.9-.6 1.2-1.6 .8-.6 .5-.1 .5 .1 1.1 .3-1 .6-.5 .4-.1 .1 .5 .3 .1 .6-.2 1-.5a2.42 2.42 0 0 1 1.6-.6l.3-.4v-.9l-.7-2.5-.4 .1a5 5 0 0 1-3.1 .6zM90.9 107.2l-1 1.4 .2 1.7 .3-.8 1.7-1.9-.9 1.2a1.15 1.15 0 0 0-.4 1.5l.6 1.1 .1-.9 .5-.6 .6-.5 .7-1.6-.4 1.8 .2 .5 .7 .6-.3-.8 .5-.6a1.07 1.07 0 0 0 .5-1.4l.2-.4v-.9l-1.5 .2-.9-.3a.52 .52 0 0 0-.9 .2z" fill-rule="evenodd" fill="#225b24"/>
<path d="M179 280.9l-6 5.9M185 281l-6 5.8" fill="none" stroke="#373435" stroke-width=".21"/>
<text font-size="18.7" fill="#225b24" x="74.9" y="70.3">WILDLIFE</text>
<g font-size="17.6" fill="#ed3237">
<text x="95.2" y="214.4" transform="rotate(-28 95.2 214.4)">W5-Q20</text>
<text x="48.7" y="216.7" transform="rotate(-28 48.7 216.7)">SUPERSEDED BY</text>
<text x="108.7" y="229.6" transform="rotate(-28 108.7 229.6)">(06/23)</text>
</g>
<text font-size="12.1" fill="#225b24" x="72.3" y="50.2">CARE FOR OUR</text>
<text font-size="7.1" fill="#373435" x="123.1" y="250.3">WILDLIFE SIGN</text>
<text font-size="5.6" fill="#373435" x="104.7" y="258.5">“CARE FOR WILDLIFE - KOALAS”</text>
<text font-size="5.3" fill="#373435" x="175.8" y="272.3">TC2296_1</text>
<g font-size="4.2" fill="#373435">
<text x="100.6" y="267.2">APPROVED AS OFFICIAL TRAFFIC SIGN</text>
<text x="174.7" y="285.6">A</text>
<text x="180.8" y="285.6">B</text>
<text x="186.5" y="285.4">C</text>
</g>
<g font-size="3.9" fill="#373435">
<text x="110.6" y="21.1">a</text>
<text x="180.1" y="24.4">r</text>
<text x="42.4" y="37.9">n</text>
<text x="53.1" y="41.2">c</text>
<text x="42.4" y="46.9">m</text>
<text x="42.4" y="54.6">k</text>
<text x="42.4" y="64.6">h</text>
<text x="42.4" y="75.2">g</text>
<text x="33.3" y="78.7">b</text>
<text x="42.7" y="97.5">f</text>
<text x="53.1" y="113.1">d</text>
<text x="42.4" y="119.6">e</text>
<text x="65" y="137.9">a</text>
<text x="75.9" y="137.9">b</text>
<text x="84.2" y="137.9">c</text>
<text x="90.5" y="137.9">d</text>
<text x="98" y="137.9">e</text>
<text x="107.5" y="137.9">f</text>
<text x="114.9" y="137.9">g</text>
<text x="125.8" y="137.9">h</text>
<text x="136.7" y="137.9">k</text>
<text x="145.9" y="137.9">m</text>
<text x="155.4" y="137.9">n</text>
<text x="163.4" y="137.9">r</text>
<text x="48" y="144.4">SIZE A</text>
<text x="62.9" y="144.4">750</text>
<text x="73.7" y="144.4">600</text>
<text x="83" y="144.4">10</text>
<text x="89.4" y="144.4">30</text>
<text x="97" y="144.4">50</text>
<text x="104.8" y="144.4">250</text>
<text x="113.9" y="144.4">47</text>
<text x="123.3" y="144.4">90D</text>
<text x="135.6" y="144.4">43</text>
<text x="144" y="144.4">60D</text>
<text x="154.3" y="144.4">60</text>
<text x="161.9" y="144.4">50</text>
<text x="47.9" y="150.9">SIZE B</text>
<text x="62.9" y="150.9">900</text>
<text x="73.7" y="150.9">700</text>
<text x="83" y="150.9">10</text>
<text x="89.4" y="150.9">30</text>
<text x="97" y="150.9">60</text>
<text x="104.8" y="150.9">300</text>
<text x="113.9" y="150.9">40</text>
<text x="122.4" y="150.9">110D</text>
<text x="135.6" y="150.9">50</text>
<text x="144" y="150.9">70D</text>
<text x="154.3" y="150.9">70</text>
<text x="161.9" y="150.9">50</text>
<text x="81.1" y="208.6">Notes:</text>
<text x="22.4" y="213">Colour Legend</text>
<text x="81.1" y="213.8">1. This wildlife sign may be used in local streets with a speed limit of</text>
<text x="86.1" y="218.2">50km/h or less in lieu of the KOALA warning sign, W5-47.</text>
<text x="81.1" y="223.4">2. Where a warning sign is more appropriate, refer to W5-47.</text>
<text x="81.1" y="233.8">4. The supplementary plate TC2358 may be installed if motorists are</text>
<text x="81.1" y="228.6">3. Refer to TRUM Vol.3, Part 8: Wildlife Signing Guidelines.</text>
<text x="86.1" y="238.1">likely to encounter animals over a kilometre of road.</text>
</g>
<g font-size="3.5" fill="#373435">
<text x="32.4" y="221.3">Retroreflective white</text>
<text x="32.4" y="229.5">Retroreflective green</text>
<text x="21.6" y="267.8">Department of Transport and Main Roads</text>
<text x="18.2" y="271.8">Infrastructure Management &amp; Delivery Division</text>
<text x="16.7" y="280.6">Designed</text>
<text x="42.7" y="280.6">Checked</text>
<text x="69.7" y="280.6">Scale</text>
<text x="98.5" y="281.3">PRINCIPAL ENGINEER</text>
<text x="154.7" y="276.1">12/04/22</text>
<text x="157.4" y="281.2">Date</text>
<text x="178.3" y="277.8">Page 1 of 12</text>
<text x="17" y="284.8">RH 05/18</text>
<text x="42.8" y="284.8">DJ 04/22</text>
<text x="69.7" y="285.2">Not to Scale</text>
<text x="98.5" y="284.8">(Traffic Engineering)</text>
</g>
</svg>
